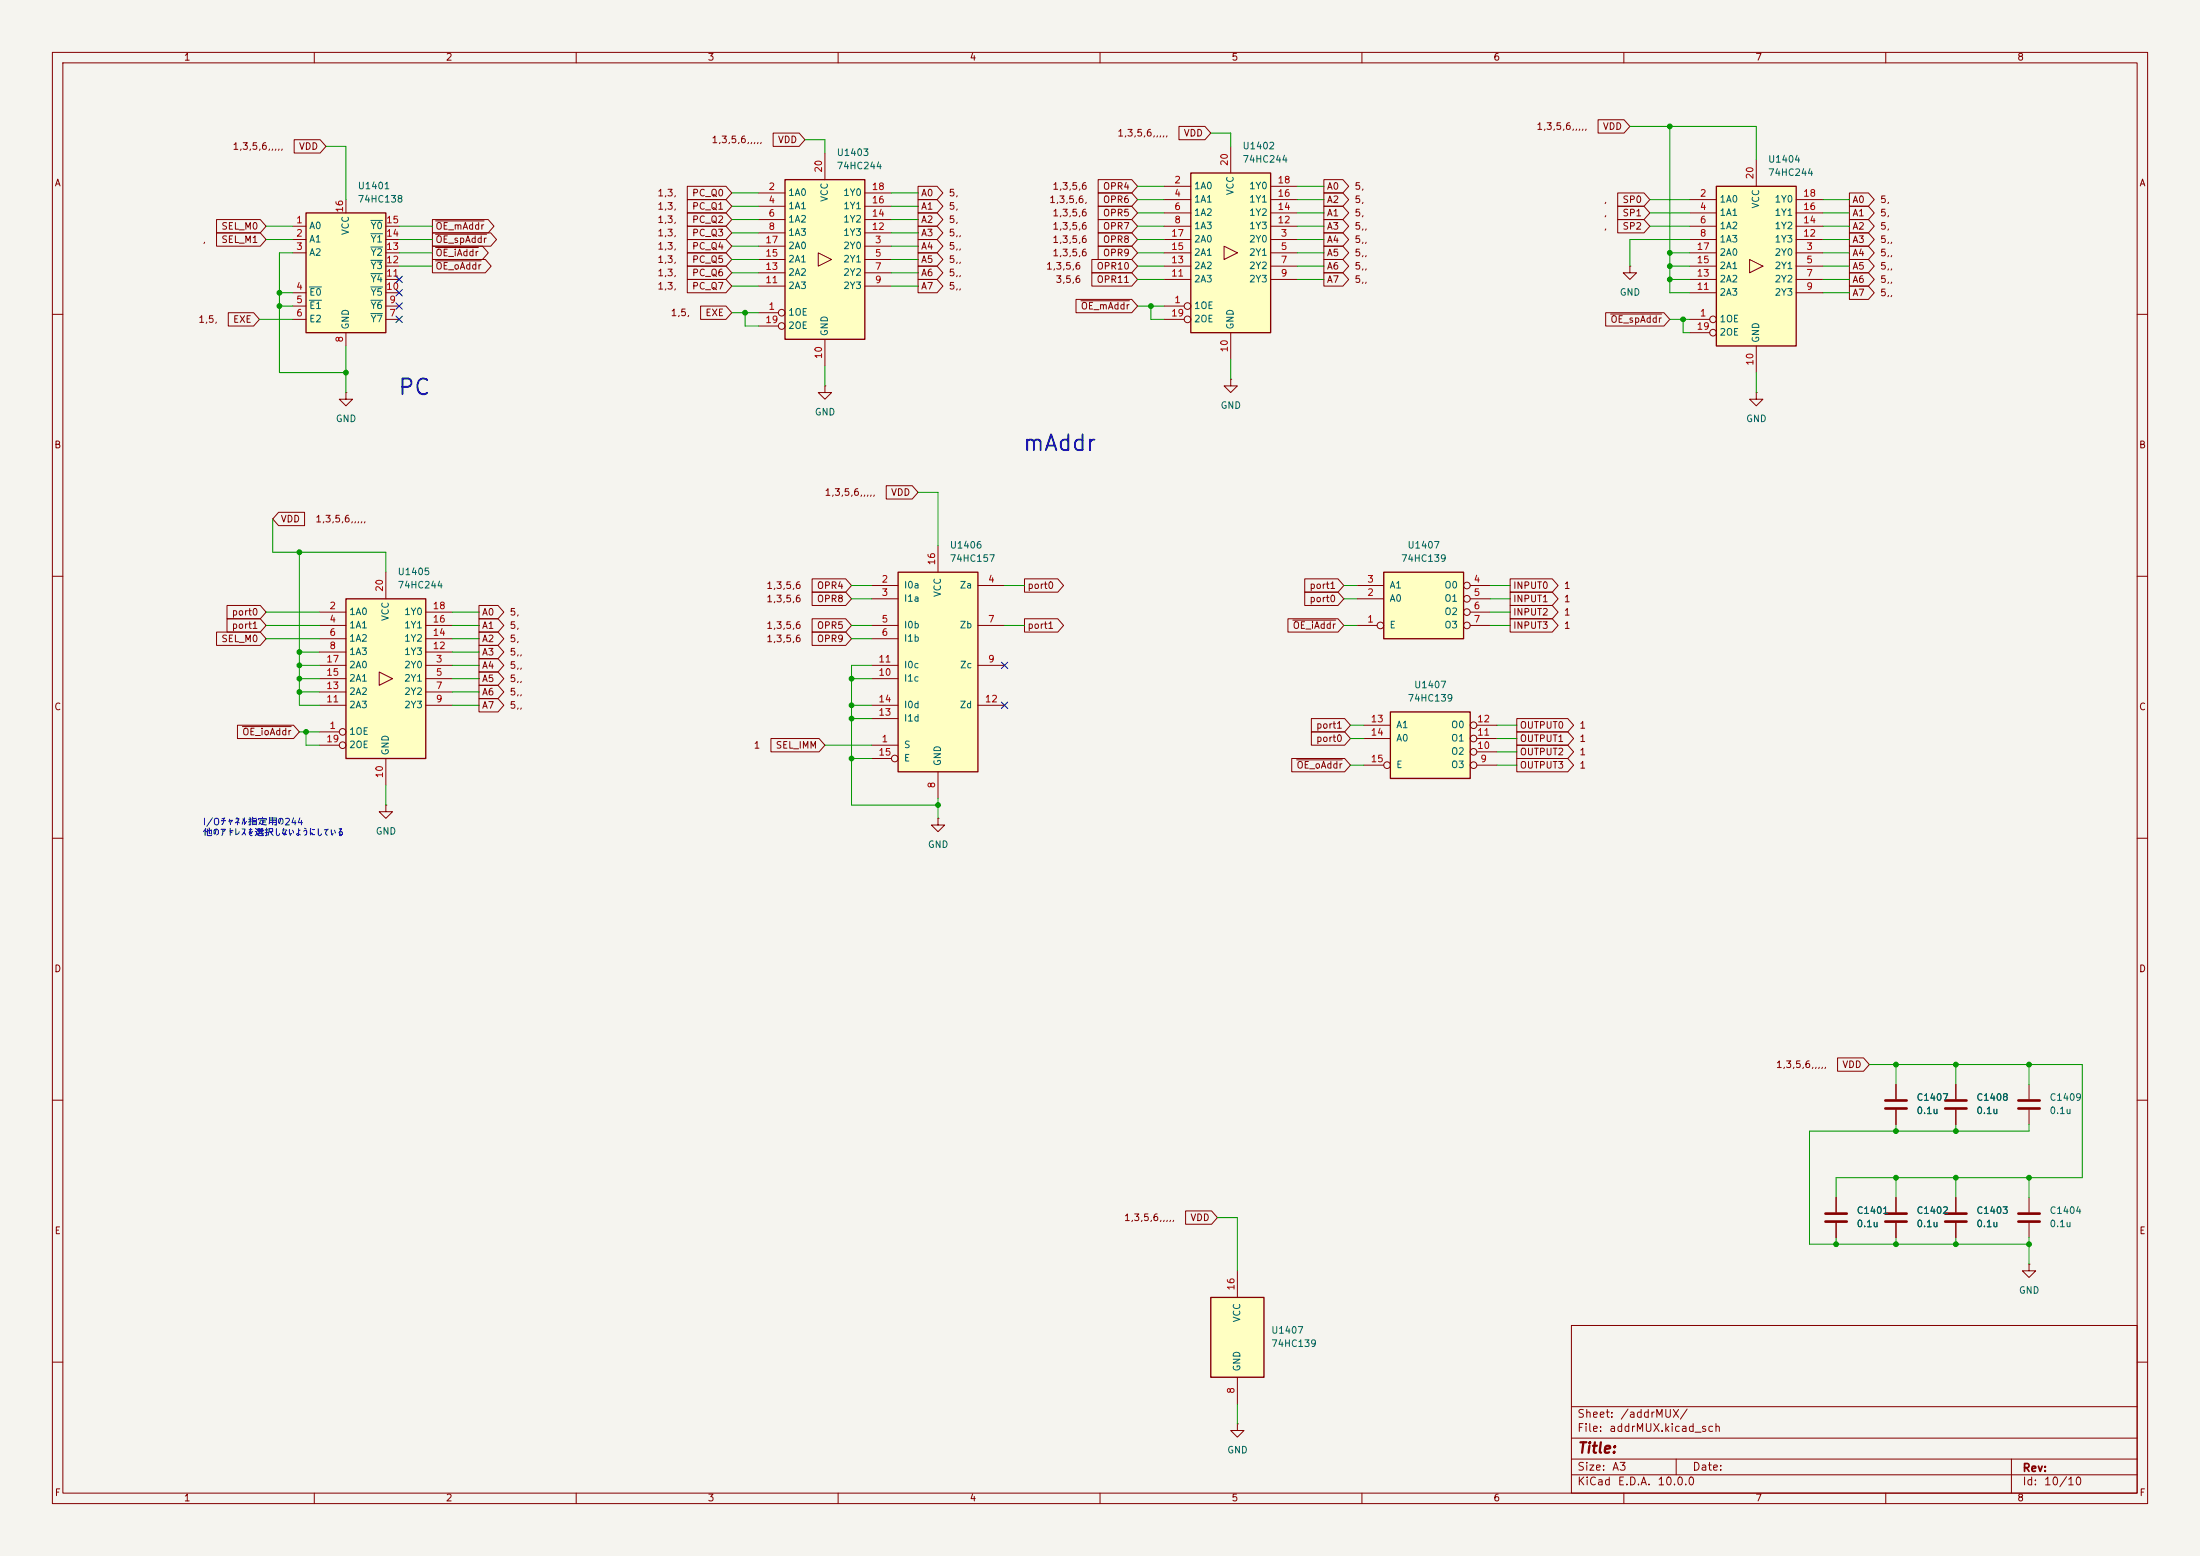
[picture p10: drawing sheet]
<svg xmlns="http://www.w3.org/2000/svg" width="420mm" height="297mm" viewBox="0 0 420 297" stroke-linecap="round" stroke-linejoin="round" font-family="sans-serif">
<path d="M0 0h420v297h-420z" fill="#f5f4ef" stroke="#f5f4ef" stroke-width=".19"/>
<g fill="none" stroke="#840000" stroke-width=".19">
<path d="M10 10h400v277h-400zM12 12h396v273h-396zM60 10v2M110 10v2M160 10v2M210 10v2M260 10v2M310 10v2M360 10v2M10 60h2M408 60h2M10 110h2"/>
<path d="M408 110h2M10 160h2M408 160h2M10 210h2M408 210h2M300 253h108v32h-108zM10 260h2M300 278.5h108M300 274.5h108M300 268.5h108M320 278.5v3M384 278.5v6.5"/>
<path d="M408 260h2M60 285v2M110 285v2M160 285v2M210 285v2M260 285v2M300 281.5h108M310 285v2M360 285v2"/>
</g>
<path d="M171.4 109.2h15.3v38.1h-15.3z" fill="#ffffc2"/>
<path d="M171.4 109.2h15.3v38.1h-15.3z" fill="none" stroke="#840000" stroke-width=".25"/>
<g fill="none" stroke="#840000" stroke-width=".19">
<path d="M166.4 111.8h5M166.4 114.3h5M166.4 119.4h5M179.1 104.1v5.1M186.7 111.8h5.1M186.7 119.4h5.1M166.4 121.9h5M166.4 127h5M166.4 129.5h5M166.4 134.6h5M166.4 137.2h5M186.7 127h5.1"/>
<path d="M186.7 134.6h5.1M166.4 142.2h5M166.4 144.8h3.8M179.1 147.3v5.1"/>
<circle cx="170.8" cy="144.8" r=".63"/>
</g>
<path d="M58.4 40.6h15.3v22.9h-15.3z" fill="#ffffc2"/>
<path d="M58.4 40.6h15.3v22.9h-15.3z" fill="none" stroke="#840000" stroke-width=".25"/>
<g fill="none" stroke="#840000" stroke-width=".19">
<path d="M66 38.1v2.5M55.9 43.2h2.5M55.9 45.7h2.5M55.9 48.3h2.5M55.9 55.9h2.5M55.9 58.4h2.5M73.7 43.2h2.5M73.7 45.7h2.5M73.7 48.3h2.5M73.7 55.9h2.5M73.7 58.4h2.5M73.7 53.3h2.5"/>
<path d="M73.7 50.8h2.5M55.9 61h2.5M66 74.9v1.3h1.3l-1.3 1.3-1.2-1.3h1.2M66 74.9h.1M66 63.5v2.5M73.7 61h2.5M234.9 72.4v1.3h1.3l-1.3 1.2-1.2-1.2h1.2M234.9 72.4h.1"/>
</g>
<path d="M59.1 54.8h2.3M59.1 57.3h2.3M70.8 54.8h2.2M70.8 57.3h2.2M70.8 59.9h2.2M70.8 52.2h2.2M70.8 49.7h2.2M70.8 47.2h2.2M70.8 44.6h2.2M70.8 42.1h2.2" fill="none" stroke="#006464" stroke-width=".19"/>
<path d="M227.3 33h15.3v30.5h-15.3z" fill="#ffffc2"/>
<g fill="none" stroke="#840000" stroke-width=".19">
<path d="M222.2 35.6h5.1M222.2 38.1h5.1M234.9 27.9v5.1M242.6 35.6h5M242.6 38.1h5M222.2 58.4h3.9M222.2 45.7h5.1M222.2 48.3h5.1M222.2 40.6h5.1M222.2 50.8h5.1M222.2 43.2h5.1M222.2 53.3h5.1"/>
<path d="M233.7 47l2.5 1.3-2.5 1.2zM242.6 45.7h5M242.6 48.3h5M242.6 40.6h5M242.6 50.8h5M242.6 43.2h5M242.6 53.3h5M222.2 61h3.9M234.9 63.5v5.1M73.7 153.7v1.2h1.2l-1.2 1.3-1.3-1.3h1.3M73.7 153.7h.1"/>
<circle cx="226.7" cy="58.4" r=".63"/>
<circle cx="226.7" cy="61" r=".63"/>
</g>
<path d="M227.3 33h15.3v30.5h-15.3z" fill="none" stroke="#840000" stroke-width=".25"/>
<path d="M66 114.3h15.3v30.5h-15.3z" fill="#ffffc2"/>
<g fill="none" stroke="#840000" stroke-width=".19">
<path d="M61 116.8h5M61 119.4h5M73.7 109.2v5.1M81.3 116.8h5.1M81.3 119.4h5.1M61 139.7h3.8M61 127h5M61 129.5h5M61 121.9h5M61 132.1h5M61 124.5h5M61 134.6h5"/>
<path d="M72.4 128.3l2.5 1.2-2.5 1.3zM81.3 127h5.1M81.3 129.5h5.1M81.3 121.9h5.1M81.3 132.1h5.1M81.3 124.5h5.1M81.3 134.6h5.1M61 142.2h3.8M73.7 144.8v5.1"/>
<circle cx="65.4" cy="139.7" r=".63"/>
<circle cx="65.4" cy="142.2" r=".63"/>
</g>
<path d="M66 114.3h15.3v30.5h-15.3z" fill="none" stroke="#840000" stroke-width=".25"/>
<path d="M149.9 34.3h15.2v30.5h-15.2z" fill="#ffffc2"/>
<g fill="none" stroke="#840000" stroke-width=".19">
<path d="M144.8 36.8h5.1M144.8 39.4h5.1M157.5 29.2v5.1M165.1 36.8h5.1M165.1 39.4h5.1M144.8 59.7h3.8M144.8 47h5.1M144.8 49.5h5.1M144.8 41.9h5.1M144.8 52.1h5.1M144.8 44.5h5.1M144.8 54.6h5.1"/>
<path d="M156.2 48.3l2.5 1.2-2.5 1.3zM165.1 47h5.1M165.1 49.5h5.1M165.1 41.9h5.1M165.1 52.1h5.1M165.1 44.5h5.1M165.1 54.6h5.1M144.8 62.2h3.8M157.5 73.7v1.2h1.2l-1.2 1.3-1.3-1.3h1.3M157.5 73.7h.1M157.5 64.8v5.1M179.1 156.2v1.3h1.2l-1.2 1.3-1.3-1.3h1.3"/>
<path d="M179.1 156.2h.1"/>
<circle cx="149.2" cy="59.7" r=".63"/>
<circle cx="149.2" cy="62.2" r=".63"/>
</g>
<path d="M149.9 34.3h15.2v30.5h-15.2z" fill="none" stroke="#840000" stroke-width=".25"/>
<path d="M327.7 35.6h15.2v30.4h-15.2z" fill="#ffffc2"/>
<g fill="none" stroke="#840000" stroke-width=".19">
<path d="M322.6 38.1h5.1M335.3 30.5v5.1M342.9 38.1h5.1M311.1 50.8v1.3h1.3l-1.3 1.2-1.2-1.2h1.2M311.1 50.8h.1M322.6 48.3h5.1M322.6 40.6h5.1M322.6 50.8h5.1M322.6 43.2h5.1M322.6 53.3h5.1M322.6 45.7h5.1M322.6 55.9h5.1"/>
<path d="M334 49.5l2.5 1.3-2.5 1.3zM342.9 48.3h5.1M342.9 40.6h5.1M342.9 50.8h5.1M342.9 43.2h5.1M342.9 53.3h5.1M342.9 45.7h5.1M342.9 55.9h5.1M322.6 61h3.8M322.6 63.5h3.8M335.3 74.9v1.3h1.2l-1.2 1.3-1.3-1.3h1.3M335.3 74.9h.1"/>
<path d="M335.3 66v5.1M387.3 207v2.8M387.3 211.8v2.8"/>
<circle cx="327" cy="63.5" r=".63"/>
<circle cx="327" cy="61" r=".63"/>
</g>
<path d="M327.7 35.6h15.2v30.4h-15.2z" fill="none" stroke="#840000" stroke-width=".25"/>
<path d="M385.3 210.1h4.1M385.3 211.6h4.1" fill="none" stroke="#840000" stroke-width=".51"/>
<path d="M231.1 247.6h10.2v15.3h-10.2z" fill="#ffffc2"/>
<path d="M231.1 247.6h10.2v15.3h-10.2z" fill="none" stroke="#840000" stroke-width=".25"/>
<g fill="none" stroke="#840000" stroke-width=".19">
<path d="M361.9 207v2.8M361.9 211.8v2.8M373.4 207v2.8M373.4 211.8v2.8M350.5 228.6v2.8M350.5 233.4v2.8M361.9 228.6v2.8M361.9 233.4v2.8M373.4 228.6v2.8M373.4 233.4v2.8M387.3 228.6v2.8M387.3 233.4v2.8"/>
<path d="M236.2 242.6v5M387.3 241.3v1.3h1.3l-1.3 1.2-1.2-1.2h1.2M387.3 241.3h.1M236.2 271.8v1.2h1.3l-1.3 1.3-1.3-1.3h1.3M236.2 271.8h.1M236.2 262.9v5.1"/>
</g>
<path d="M359.9 210.1h4.1M359.9 211.6h4.1M371.3 210.1h4.1M371.3 211.6h4.1M348.5 231.6h4.1M348.5 233.2h4.1M359.9 231.6h4.1M359.9 233.2h4.1M371.3 231.6h4.1M371.3 233.2h4.1M385.3 231.6h4.1M385.3 233.2h4.1" fill="none" stroke="#840000" stroke-width=".51"/>
<path d="M264.2 109.2h15.2v12.7h-15.2z" fill="#ffffc2"/>
<path d="M264.2 109.2h15.2v12.7h-15.2z" fill="none" stroke="#840000" stroke-width=".25"/>
<g fill="none" stroke="#840000" stroke-width=".19">
<path d="M259.1 119.4h3.8M259.1 114.3h5.1M259.1 111.8h5.1M280.7 119.4h3.8M280.7 114.3h3.8M280.7 111.8h3.8M280.7 116.8h3.8"/>
<circle cx="263.5" cy="119.4" r=".63"/>
<circle cx="280" cy="111.8" r=".63"/>
<circle cx="280" cy="114.3" r=".63"/>
<circle cx="280" cy="116.8" r=".63"/>
<circle cx="280" cy="119.4" r=".63"/>
</g>
<path d="M265.4 135.9h15.3v12.7h-15.3z" fill="#ffffc2"/>
<path d="M265.4 135.9h15.3v12.7h-15.3z" fill="none" stroke="#840000" stroke-width=".25"/>
<g fill="none" stroke="#840000" stroke-width=".19">
<path d="M56.2 26.7h4.9l1.1 1.2-1.1 1.3h-4.9zM131.2 35.6h7.4l1.1 1.2-1.1 1.3h-7.4zM131.2 38.1h7.4l1.1 1.3-1.1 1.2h-7.4zM147.6 25.4h5l1.1 1.3-1.1 1.2h-5zM175.3 35.6h3.6l1.1 1.2-1.1 1.3h-3.6zM175.3 38.1h3.6l1.1 1.3-1.1 1.2h-3.6zM209.6 39.4h6.5l1.1 1.2-1.1 1.3h-6.5zM209.6 36.8h6.5l1.1 1.3-1.1 1.3h-6.5zM209.6 34.3h6.5l1.1 1.3-1.1 1.2h-6.5zM225.1 24.1h4.9l1.1 1.3-1.1 1.3h-4.9zM252.7 39.4h3.7l1.1 1.2-1.1 1.3h-3.7zM252.7 34.3h3.7l1.1 1.3-1.1 1.2h-3.7z"/>
<path d="M252.7 36.8h3.7l1.1 1.3-1.1 1.3h-3.7zM305.1 22.9h4.9l1.1 1.2-1.1 1.3h-4.9zM308.8 36.8h5l1.2 1.3-1.2 1.3h-5zM308.8 39.4h5l1.2 1.2-1.2 1.3h-5zM353.1 36.8h3.6l1.1 1.3-1.1 1.3h-3.6zM353.1 39.4h3.6l1.1 1.2-1.1 1.3h-3.6zM41.3 44.4h8.4l1.1 1.3-1.1 1.3h-8.4zM41.3 41.9h8.4l1.1 1.3-1.1 1.3h-8.4zM43.6 59.7h4.8l1.1 1.3-1.1 1.2h-4.8zM82.5 44.4h11.2l1.1 1.3-1.1 1.3h-11.2zM82.5 47h9.6l1.1 1.3-1.1 1.2h-9.6zM82.5 49.5h10.2l1.1 1.3-1.1 1.3h-10.2z"/>
<path d="M82.5 41.9h10.7l1.1 1.3-1.1 1.3h-10.7zM83.2 44.7h9.7M83.2 47.2h8.1M83.2 49.8h8.7M83.2 42.2h9.2M131.2 48.3h7.4l1.1 1.2-1.1 1.3h-7.4zM131.2 50.8h7.4l1.1 1.3-1.1 1.2h-7.4zM131.2 53.3h7.4l1.1 1.3-1.1 1.3h-7.4zM131.2 45.7h7.4l1.1 1.3-1.1 1.3h-7.4zM131.2 40.6h7.4l1.1 1.3-1.1 1.3h-7.4zM131.2 43.2h7.4l1.1 1.3-1.1 1.2h-7.4zM133.7 58.4h4.9l1.1 1.3-1.1 1.3h-4.9z"/>
<path d="M175.3 45.7h3.6l1.1 1.3-1.1 1.3h-3.6zM175.3 48.3h3.6l1.1 1.2-1.1 1.3h-3.6zM175.3 40.6h3.6l1.1 1.3-1.1 1.3h-3.6zM175.3 50.8h3.6l1.1 1.3-1.1 1.2h-3.6zM175.3 53.3h3.6l1.1 1.3-1.1 1.3h-3.6zM175.3 43.2h3.6l1.1 1.3-1.1 1.2h-3.6zM205.4 57.1h10.7l1.1 1.3-1.1 1.3h-10.7zM206.4 57.4h9.2M208.4 52.1h7.7l1.1 1.2-1.1 1.3h-7.7zM208.4 49.5h7.7l1.1 1.3-1.1 1.3h-7.7zM209.6 44.4h6.5l1.1 1.3-1.1 1.3h-6.5zM209.6 47h6.5l1.1 1.3-1.1 1.2h-6.5z"/>
<path d="M209.6 41.9h6.5l1.1 1.3-1.1 1.3h-6.5zM252.7 41.9h3.7l1.1 1.3-1.1 1.3h-3.7zM252.7 44.4h3.7l1.1 1.3-1.1 1.3h-3.7zM252.7 52.1h3.7l1.1 1.2-1.1 1.3h-3.7zM252.7 47h3.7l1.1 1.3-1.1 1.2h-3.7zM252.7 49.5h3.7l1.1 1.3-1.1 1.3h-3.7zM306.5 59.7h11.2l1.1 1.3-1.1 1.2h-11.2zM307.5 59.9h9.7M308.8 41.9h5l1.2 1.3-1.2 1.3h-5zM353.1 54.6h3.6l1.1 1.3-1.1 1.3h-3.6zM353.1 52.1h3.6l1.1 1.2-1.1 1.3h-3.6zM353.1 49.5h3.6l1.1 1.3-1.1 1.3h-3.6z"/>
<path d="M353.1 47h3.6l1.1 1.3-1.1 1.2h-3.6zM353.1 41.9h3.6l1.1 1.3-1.1 1.3h-3.6zM353.1 44.4h3.6l1.1 1.3-1.1 1.3h-3.6zM53.2 97.8h4.9v2.5h-4.9l-1.1-1.2zM169.2 92.7h4.9l1.2 1.3-1.2 1.3h-4.9zM43.3 115.6h6.4l1.1 1.2-1.1 1.3h-6.4zM43.3 118.1h6.4l1.1 1.3-1.1 1.3h-6.4zM91.4 118.1h3.7l1.1 1.3-1.1 1.3h-3.7zM91.4 115.6h3.7l1.1 1.2-1.1 1.3h-3.7zM155 110.5h6.4l1.2 1.3-1.2 1.2h-6.4zM155 113h6.4l1.2 1.3-1.2 1.3h-6.4zM155 118.1h6.4l1.2 1.3-1.2 1.3h-6.4z"/>
<path d="M195.6 118.1h6.3l1.1 1.3-1.1 1.3h-6.3zM195.6 110.5h6.3l1.1 1.3-1.1 1.2h-6.3zM245.9 118.1h9.5l1.1 1.3-1.1 1.3h-9.5zM246.8 118.4h8.2M249.1 110.5h6.3l1.1 1.3-1.1 1.2h-6.3zM249.1 113h6.3l1.1 1.3-1.1 1.3h-6.3zM288.3 118.1h8l1.1 1.3-1.1 1.3h-8zM288.3 115.6h8l1.1 1.2-1.1 1.3h-8zM288.3 113h8l1.1 1.3-1.1 1.3h-8zM288.3 110.5h8l1.1 1.3-1.1 1.2h-8zM41.3 120.6h8.4l1.1 1.3-1.1 1.3h-8.4zM45.3 138.4h10.7l1.1 1.3-1.1 1.3h-10.7z"/>
<path d="M46.3 138.7h9.3M91.4 120.6h3.7l1.1 1.3-1.1 1.3h-3.7zM91.4 123.2h3.7l1.1 1.3-1.1 1.2h-3.7zM91.4 130.8h3.7l1.1 1.3-1.1 1.3h-3.7zM91.4 128.3h3.7l1.1 1.2-1.1 1.3h-3.7zM91.4 133.3h3.7l1.1 1.3-1.1 1.3h-3.7zM91.4 125.7h3.7l1.1 1.3-1.1 1.3h-3.7zM155 120.6h6.4l1.2 1.3-1.2 1.3h-6.4zM250.3 139.7h6.4l1.1 1.3-1.1 1.2h-6.4zM250.3 137.2h6.4l1.1 1.2-1.1 1.3h-6.4zM260.3 138.4h5.1M281.9 138.4h3.8"/>
<path d="M289.6 137.2h9.7l1.1 1.2-1.1 1.3h-9.7zM289.6 139.7h9.7l1.1 1.3-1.1 1.2h-9.7zM147.2 141h9.2l1.1 1.2-1.1 1.3h-9.2zM246.6 144.8h10.1l1.1 1.3-1.1 1.2h-10.1zM247.5 145h8.8M260.3 146.1h3.9M260.3 141h5.1M281.9 146.1h3.8M281.9 143.5h3.8M281.9 141h3.8M289.6 142.2h9.7l1.1 1.3-1.1 1.3h-9.7zM289.6 144.8h9.7l1.1 1.3-1.1 1.2h-9.7z"/>
<path d="M350.8 201.9h5l1.1 1.3-1.1 1.3h-5zM361.9 207v2.8M361.9 211.8v2.8M373.4 207v2.8M373.4 211.8v2.8M226.3 231.1h5l1.1 1.3-1.1 1.3h-5zM350.5 228.6v2.8M350.5 233.4v2.8M361.9 228.6v2.8M361.9 233.4v2.8M373.4 228.6v2.8M373.4 233.4v2.8"/>
<circle cx="281.3" cy="138.4" r=".63"/>
<circle cx="264.8" cy="146" r=".63"/>
<circle cx="281.3" cy="146" r=".63"/>
<circle cx="281.3" cy="141" r=".63"/>
<circle cx="281.3" cy="143.5" r=".63"/>
</g>
<g fill="none" stroke="#009600" stroke-width=".19">
<path d="M62.2 27.9h3.8v10.2M139.7 39.4h5.1M139.7 36.8h5.1M153.7 26.7h3.8v2.5M170.2 39.4h5.1M170.2 36.8h5.1M217.2 38.1h5M217.2 35.6h5M231.1 25.4h3.8v2.5M247.6 38.1h5.1M247.6 35.6h5.1M311.1 24.1h24.2v6.4"/>
<path d="M315 38.1h7.6M318.8 24.1v31.8h3.8M348 38.1h5.1M50.8 45.7h5.1M50.8 43.2h5.1M53.3 55.9h2.6M53.3 58.4h2.6M55.9 48.3h-2.6v22.8h12.7M76.2 48.3h6.3M76.2 45.7h6.3M76.2 43.2h6.3M76.2 50.8h6.3"/>
<path d="M139.7 59.7h5.1M139.7 52.1h5.1M139.7 54.6h5.1M139.7 49.5h5.1M139.7 44.5h5.1M139.7 47h5.1M139.7 41.9h5.1M142.2 59.7v2.5h2.6M170.2 52.1h5.1M170.2 54.6h5.1M170.2 49.5h5.1M170.2 44.5h5.1"/>
<path d="M170.2 47h5.1M170.2 41.9h5.1M217.2 48.3h5M217.2 45.7h5M217.2 43.2h5M217.2 50.8h5M217.2 53.3h5M217.2 58.4h5M217.2 40.6h5M219.7 58.4v2.6h2.5M247.6 48.3h5.1M247.6 45.7h5.1"/>
<path d="M247.6 43.2h5.1M247.6 50.8h5.1M247.6 53.3h5.1M247.6 40.6h5.1M315 43.2h7.6M315 40.6h7.6M318.8 48.3h3.8M318.8 50.8h3.8M318.8 53.3h3.8M322.6 45.7h-11.5v5.1M348 48.3h5.1M348 45.7h5.1"/>
<path d="M348 43.2h5.1M348 55.9h5.1M348 50.8h5.1M348 53.3h5.1M348 40.6h5.1M49.5 61h6.4M66 66v8.9M157.5 69.9v3.8M234.9 68.6v3.8M318.8 61h3.8M321.3 61v2.5h1.3M335.3 71.1v3.8"/>
<path d="M52.1 99.1v6.3h21.6v3.8M175.3 94h3.8v10.1M50.8 119.4h10.2M50.8 116.8h10.2M57.1 105.4v29.2h3.9M86.4 119.4h5M86.4 116.8h5M162.6 119.4h3.8M162.6 111.8h3.8M162.6 114.3h3.8M191.8 119.4h3.8M191.8 111.8h3.8"/>
<path d="M256.5 119.4h2.6M256.5 111.8h2.6M256.5 114.3h2.6M284.5 119.4h3.8M284.5 111.8h3.8M284.5 114.3h3.8M284.5 116.8h3.8M50.8 121.9h10.2M57.1 129.5h3.9M57.1 127h3.9M57.1 132.1h3.9M57.1 139.7h3.9"/>
<path d="M57.1 124.5h3.9M58.4 139.7v2.5h2.6M86.4 134.6h5M86.4 121.9h5M86.4 129.5h5M86.4 127h5M86.4 132.1h5M86.4 124.5h5M162.6 137.2h3.8M162.6 134.6h3.8M162.6 121.9h3.8M162.6 129.5h3.8"/>
<path d="M166.4 127h-3.8v26.7h16.5M257.8 138.4h2.5M285.7 138.4h3.9M73.7 149.9v3.8M157.5 142.2h8.9M162.6 144.8h3.8M179.1 152.4v3.8M257.8 141h2.5M257.8 146.1h2.5M285.7 141h3.9M285.7 146.1h3.9M285.7 143.5h3.9"/>
<path d="M356.9 203.2h40.6v21.6h-47v3.8M361.9 203.2v3.8M361.9 214.6v1.3M373.4 203.2v3.8M373.4 214.6v1.3M387.3 214.6v1.3h-41.9v21.6h41.9M387.3 203.2v3.8M232.4 232.4h3.8v10.2M350.5 236.2v1.3M361.9 224.8v3.8M361.9 236.2v1.3M373.4 224.8v3.8"/>
<path d="M373.4 236.2v1.3M387.3 224.8v3.8M387.3 236.2v5.1M236.2 268v3.8"/>
</g>
<path d="M75.6 52.7l1.2 1.2M75.6 55.3l1.2 1.2M75.6 57.8l1.2 1.2M76.8 52.7l-1.2 1.2M76.8 55.3l-1.2 1.2M76.8 57.8l-1.2 1.2M75.6 60.4l1.2 1.2M76.8 60.4l-1.2 1.2M191.2 134l1.2 1.2M191.2 126.4l1.2 1.2M192.4 134l-1.2 1.2M192.4 126.4l-1.2 1.2" fill="none" stroke="#000084" stroke-width=".19"/>
<g fill="#009600" stroke="#009600" stroke-width=".19">
<circle cx="57.1" cy="127" r=".46"/>
<circle cx="57.1" cy="129.5" r=".46"/>
<circle cx="57.1" cy="132.1" r=".46"/>
<circle cx="58.4" cy="139.7" r=".46"/>
<circle cx="57.1" cy="124.5" r=".46"/>
<circle cx="219.7" cy="58.4" r=".46"/>
<circle cx="53.3" cy="58.4" r=".46"/>
<circle cx="66" cy="71.1" r=".46"/>
<circle cx="53.3" cy="55.9" r=".46"/>
<circle cx="57.1" cy="105.4" r=".46"/>
<circle cx="162.6" cy="137.2" r=".46"/>
<circle cx="162.6" cy="134.6" r=".46"/>
<circle cx="162.6" cy="129.5" r=".46"/>
<circle cx="179.1" cy="153.7" r=".46"/>
<circle cx="162.6" cy="144.8" r=".46"/>
<circle cx="142.2" cy="59.7" r=".46"/>
<circle cx="318.8" cy="24.1" r=".46"/>
<circle cx="318.8" cy="48.3" r=".46"/>
<circle cx="318.8" cy="50.8" r=".46"/>
<circle cx="318.8" cy="53.3" r=".46"/>
<circle cx="361.9" cy="224.8" r=".46"/>
<circle cx="361.9" cy="215.9" r=".46"/>
<circle cx="350.5" cy="237.5" r=".46"/>
<circle cx="361.9" cy="237.5" r=".46"/>
<circle cx="373.4" cy="224.8" r=".46"/>
<circle cx="373.4" cy="215.9" r=".46"/>
<circle cx="373.4" cy="203.2" r=".46"/>
<circle cx="387.3" cy="203.2" r=".46"/>
<circle cx="361.9" cy="203.2" r=".46"/>
<circle cx="373.4" cy="237.5" r=".46"/>
<circle cx="387.3" cy="224.8" r=".46"/>
<circle cx="387.3" cy="237.5" r=".46"/>
<circle cx="321.3" cy="61" r=".46"/>
</g>
<g font-size="3" fill="#0000c2">
<text x="75.8" y="76.2">PC</text>
<text x="195.1" y="86.8">mAddr</text>
</g>
<text font-size="2" fill="#840000" x="301" y="277.9">Title:</text>
<g font-size="1.5" fill="#840000">
<text x="301" y="273.7">File:</text>
<text x="301" y="271">Sheet:</text>
<text x="307.1" y="273.7">addrMUX.kicad_sch</text>
<text x="309.2" y="271">/addrMUX/</text>
<text x="301" y="281.1">Size:</text>
<text x="307.6" y="281.1">A3</text>
<text x="323" y="281.1">Date:</text>
<text x="386" y="281.3">Rev:</text>
<text x="301" y="283.9">KiCad</text>
<text x="308.7" y="283.9">E.D.A.</text>
<text x="316.3" y="283.9">10.0.0</text>
<text x="386" y="283.9">Id:</text>
<text x="390.1" y="283.9">10/10</text>
</g>
<g font-size="1.3" fill="#840000">
<text x="35" y="11.9">1</text>
<text x="85" y="11.9">2</text>
<text x="135" y="11.9">3</text>
<text x="185" y="11.9">4</text>
<text x="235" y="11.9">5</text>
<text x="285" y="11.9">6</text>
<text x="335" y="11.9">7</text>
<text x="385" y="11.9">8</text>
<text x="44.3" y="28.9">1,3,5,6,,,,,</text>
<text x="57" y="28.9">VDD</text>
<text x="135.7" y="27.6">1,3,5,6,,,,,</text>
<text x="148.4" y="27.6">VDD</text>
<text x="213.2" y="26.4">1,3,5,6,,,,,</text>
<text x="225.9" y="26.4">VDD</text>
<text x="293.2" y="25.1">1,3,5,6,,,,,</text>
<text x="305.9" y="25.1">VDD</text>
<text x="10.3" y="35.9">A</text>
<text x="408.3" y="35.9">A</text>
<text x="125.4" y="37.8">1,3,</text>
<text x="125.4" y="40.3">1,3,</text>
<text x="132" y="37.8">PC_Q0</text>
<text x="132" y="40.3">PC_Q1</text>
<text x="175.7" y="37.8">A0</text>
<text x="175.7" y="40.3">A1</text>
<text x="181" y="37.8">5,</text>
<text x="181" y="40.3">5,</text>
<text x="200.2" y="39.1">1,3,5,6,</text>
<text x="200.8" y="41.6">1,3,5,6</text>
<text x="200.8" y="36.5">1,3,5,6</text>
<text x="210.5" y="41.6">OPR5</text>
<text x="210.5" y="39.1">OPR6</text>
<text x="210.5" y="36.5">OPR4</text>
<text x="253.2" y="41.6">A1</text>
<text x="253.2" y="36.5">A0</text>
<text x="253.2" y="39.1">A2</text>
<text x="258.5" y="41.6">5,</text>
<text x="258.5" y="36.5">5,</text>
<text x="258.5" y="39.1">5,</text>
<text x="306" y="39.1">,</text>
<text x="306" y="41.6">,</text>
<text x="309.6" y="39.1">SP0</text>
<text x="309.6" y="41.6">SP1</text>
<text x="353.5" y="39.1">A0</text>
<text x="353.5" y="41.6">A1</text>
<text x="358.8" y="39.1">5,</text>
<text x="358.8" y="41.6">5,</text>
<text x="38.6" y="46.7">,</text>
<text x="42.2" y="46.7">SEL_M1</text>
<text x="42.2" y="44.1">SEL_M0</text>
<text x="83" y="46.7">OE_spAddr</text>
<text x="83" y="44.1">OE_mAddr</text>
<text x="125.4" y="47.9">1,3,</text>
<text x="125.4" y="42.9">1,3,</text>
<text x="125.4" y="45.4">1,3,</text>
<text x="132" y="47.9">PC_Q4</text>
<text x="132" y="42.9">PC_Q2</text>
<text x="132" y="45.4">PC_Q3</text>
<text x="175.7" y="47.9">A4</text>
<text x="175.7" y="42.9">A2</text>
<text x="175.7" y="45.4">A3</text>
<text x="181" y="47.9">5,,</text>
<text x="181" y="42.9">5,</text>
<text x="181" y="45.4">5,,</text>
<text x="200.8" y="46.7">1,3,5,6</text>
<text x="200.8" y="44.1">1,3,5,6</text>
<text x="210.5" y="46.7">OPR8</text>
<text x="210.5" y="44.1">OPR7</text>
<text x="253.2" y="44.1">A3</text>
<text x="253.2" y="46.7">A4</text>
<text x="258.5" y="44.1">5,,</text>
<text x="258.5" y="46.7">5,,</text>
<text x="306" y="44.1">,</text>
<text x="309.6" y="44.1">SP2</text>
<text x="353.5" y="44.1">A2</text>
<text x="353.5" y="46.7">A3</text>
<text x="358.8" y="44.1">5,</text>
<text x="358.8" y="46.7">5,,</text>
<text x="83" y="49.2">OE_iAddr</text>
<text x="83" y="51.8">OE_oAddr</text>
<text x="125.4" y="50.5">1,3,</text>
<text x="125.4" y="53">1,3,</text>
<text x="132" y="50.5">PC_Q5</text>
<text x="132" y="53">PC_Q6</text>
<text x="175.7" y="50.5">A5</text>
<text x="175.7" y="53">A6</text>
<text x="181" y="50.5">5,,</text>
<text x="181" y="53">5,,</text>
<text x="199.6" y="51.8">1,3,5,6</text>
<text x="200.8" y="49.2">1,3,5,6</text>
<text x="209.2" y="51.8">OPR10</text>
<text x="210.5" y="49.2">OPR9</text>
<text x="253.2" y="49.2">A5</text>
<text x="253.2" y="51.8">A6</text>
<text x="258.5" y="49.2">5,,</text>
<text x="258.5" y="51.8">5,,</text>
<text x="353.5" y="51.8">A5</text>
<text x="353.5" y="49.2">A4</text>
<text x="358.8" y="51.8">5,,</text>
<text x="358.8" y="49.2">5,,</text>
<text x="125.4" y="55.6">1,3,</text>
<text x="132" y="55.6">PC_Q7</text>
<text x="175.7" y="55.6">A7</text>
<text x="181" y="55.6">5,,</text>
<text x="201.4" y="54.3">3,5,6</text>
<text x="206.2" y="59.4">OE_mAddr</text>
<text x="209.2" y="54.3">OPR11</text>
<text x="253.2" y="54.3">A7</text>
<text x="258.5" y="54.3">5,,</text>
<text x="353.5" y="56.8">A7</text>
<text x="353.5" y="54.3">A6</text>
<text x="358.8" y="56.8">5,,</text>
<text x="358.8" y="54.3">5,,</text>
<text x="37.8" y="61.9">1,5,</text>
<text x="44.4" y="61.9">EXE</text>
<text x="127.9" y="60.6">1,5,</text>
<text x="134.6" y="60.6">EXE</text>
<text x="307.3" y="61.9">OE_spAddr</text>
<text x="10.3" y="85.9">B</text>
<text x="408.2" y="85.9">B</text>
<text x="157.3" y="94.9">1,3,5,6,,,,,</text>
<text x="170" y="94.9">VDD</text>
<text x="53.5" y="100">VDD</text>
<text x="60.1" y="100">1,3,5,6,,,,,</text>
<text x="146.2" y="112.7">1,3,5,6</text>
<text x="155.8" y="112.7">OPR4</text>
<text x="196.1" y="112.7">port0</text>
<text x="249.9" y="112.7">port1</text>
<text x="288.8" y="112.7">INPUT0</text>
<text x="298.5" y="112.7">1</text>
<text x="44.1" y="117.8">port0</text>
<text x="91.9" y="117.8">A0</text>
<text x="97.2" y="117.8">5,</text>
<text x="146.2" y="115.3">1,3,5,6</text>
<text x="155.8" y="115.3">OPR8</text>
<text x="249.9" y="115.3">port0</text>
<text x="288.8" y="117.8">INPUT2</text>
<text x="288.8" y="115.3">INPUT1</text>
<text x="298.5" y="117.8">1</text>
<text x="298.5" y="115.3">1</text>
<text x="42.2" y="122.9">SEL_M0</text>
<text x="44.1" y="120.3">port1</text>
<text x="91.9" y="120.3">A1</text>
<text x="91.9" y="122.9">A2</text>
<text x="91.9" y="125.4">A3</text>
<text x="97.2" y="120.3">5,</text>
<text x="97.2" y="122.9">5,</text>
<text x="97.2" y="125.4">5,,</text>
<text x="146.2" y="122.9">1,3,5,6</text>
<text x="146.2" y="120.3">1,3,5,6</text>
<text x="155.8" y="122.9">OPR9</text>
<text x="155.8" y="120.3">OPR5</text>
<text x="196.1" y="120.3">port1</text>
<text x="246.7" y="120.3">OE_iAddr</text>
<text x="288.8" y="120.3">INPUT3</text>
<text x="298.5" y="120.3">1</text>
<text x="91.9" y="130.5">A5</text>
<text x="91.9" y="128">A4</text>
<text x="97.2" y="130.5">5,,</text>
<text x="97.2" y="128">5,,</text>
<text x="10.3" y="135.9">C</text>
<text x="91.9" y="133">A6</text>
<text x="91.9" y="135.6">A7</text>
<text x="97.2" y="133">5,,</text>
<text x="97.2" y="135.6">5,,</text>
<text x="408.2" y="135.9">C</text>
<text x="46.1" y="140.7">OE_ioAddr</text>
<text x="143.8" y="143.2">1</text>
<text x="148" y="143.2">SEL_IMM</text>
<text x="251.2" y="141.9">port0</text>
<text x="251.2" y="139.4">port1</text>
<text x="290" y="139.4">OUTPUT0</text>
<text x="290" y="141.9">OUTPUT1</text>
<text x="301.4" y="139.4">1</text>
<text x="301.4" y="141.9">1</text>
<text x="247.4" y="147">OE_oAddr</text>
<text x="290" y="144.5">OUTPUT2</text>
<text x="290" y="147">OUTPUT3</text>
<text x="301.4" y="144.5">1</text>
<text x="301.4" y="147">1</text>
<text x="10.3" y="185.9">D</text>
<text x="408.2" y="185.9">D</text>
<text x="338.9" y="204.2">1,3,5,6,,,,,</text>
<text x="351.6" y="204.2">VDD</text>
<text x="214.5" y="233.4">1,3,5,6,,,,,</text>
<text x="227.1" y="233.4">VDD</text>
<text x="10.3" y="235.9">E</text>
<text x="408.3" y="235.9">E</text>
<text x="10.3" y="285.9">F</text>
<text x="35" y="286.9">1</text>
<text x="85" y="286.9">2</text>
<text x="135" y="286.9">3</text>
<text x="185" y="286.9">4</text>
<text x="235" y="286.9">5</text>
<text x="285" y="286.9">6</text>
<text x="335" y="286.9">7</text>
<text x="385" y="286.9">8</text>
<text x="408.3" y="285.9">F</text>
</g>
<g font-size="1.3" fill="#006464">
<text x="237.1" y="28.8">U1402</text>
<text x="159.6" y="30.1">U1403</text>
<text x="159.6" y="32.6">74HC244</text>
<text x="237.1" y="31.3">74HC244</text>
<text x="337.4" y="31.3">U1404</text>
<text x="337.4" y="33.9">74HC244</text>
<text x="68.2" y="36.4">U1401</text>
<text x="68.2" y="39">74HC138</text>
<text x="150.4" y="37.7">1A0</text>
<text x="150.4" y="40.2">1A1</text>
<text x="158.3" y="38.6" transform="rotate(-90 158.3 38.6)">VCC</text>
<text x="160.9" y="40.2">1Y1</text>
<text x="160.9" y="37.7">1Y0</text>
<text x="227.8" y="36.4">1A0</text>
<text x="227.8" y="39">1A1</text>
<text x="227.8" y="41.5">1A2</text>
<text x="235.8" y="37.4" transform="rotate(-90 235.8 37.4)">VCC</text>
<text x="238.4" y="41.5">1Y2</text>
<text x="238.4" y="39">1Y1</text>
<text x="238.4" y="36.4">1Y0</text>
<text x="328.2" y="39">1A0</text>
<text x="328.2" y="41.5">1A1</text>
<text x="336.1" y="39.9" transform="rotate(-90 336.1 39.9)">VCC</text>
<text x="338.7" y="41.5">1Y1</text>
<text x="338.7" y="39">1Y0</text>
<text x="58.9" y="44">A0</text>
<text x="58.9" y="46.6">A1</text>
<text x="66.9" y="45" transform="rotate(-90 66.9 45)">VCC</text>
<text x="70.7" y="46.6">Y1</text>
<text x="70.7" y="44">Y0</text>
<text x="150.4" y="42.8">1A2</text>
<text x="150.4" y="45.3">1A3</text>
<text x="150.4" y="47.9">2A0</text>
<text x="160.9" y="47.9">2Y0</text>
<text x="160.9" y="45.3">1Y3</text>
<text x="160.9" y="42.8">1Y2</text>
<text x="227.8" y="44">1A3</text>
<text x="227.8" y="46.6">2A0</text>
<text x="238.4" y="46.6">2Y0</text>
<text x="238.4" y="44">1Y3</text>
<text x="328.2" y="44">1A2</text>
<text x="328.2" y="46.6">1A3</text>
<text x="338.7" y="46.6">1Y3</text>
<text x="338.7" y="44">1Y2</text>
<text x="58.9" y="49.1">A2</text>
<text x="70.7" y="51.7">Y3</text>
<text x="70.7" y="49.1">Y2</text>
<text x="150.4" y="52.9">2A2</text>
<text x="150.4" y="50.4">2A1</text>
<text x="160.9" y="50.4">2Y1</text>
<text x="160.9" y="52.9">2Y2</text>
<text x="227.8" y="51.7">2A2</text>
<text x="227.8" y="49.1">2A1</text>
<text x="238.4" y="49.1">2Y1</text>
<text x="238.4" y="51.7">2Y2</text>
<text x="328.2" y="51.7">2A1</text>
<text x="328.2" y="49.1">2A0</text>
<text x="338.7" y="49.1">2Y0</text>
<text x="338.7" y="51.7">2Y1</text>
<text x="58.9" y="56.7">E0</text>
<text x="58.9" y="59.3">E1</text>
<text x="70.7" y="59.3">Y6</text>
<text x="70.7" y="56.7">Y5</text>
<text x="70.7" y="54.2">Y4</text>
<text x="150.4" y="55.5">2A3</text>
<text x="160.9" y="55.5">2Y3</text>
<text x="227.8" y="59.3">1OE</text>
<text x="227.8" y="54.2">2A3</text>
<text x="238.4" y="54.2">2Y3</text>
<text x="309.1" y="56.7">GND</text>
<text x="328.2" y="56.7">2A3</text>
<text x="328.2" y="54.2">2A2</text>
<text x="338.7" y="54.2">2Y2</text>
<text x="338.7" y="56.7">2Y3</text>
<text x="58.9" y="61.8">E2</text>
<text x="66.9" y="63" transform="rotate(-90 66.9 63)">GND</text>
<text x="70.7" y="61.8">Y7</text>
<text x="150.4" y="60.6">1OE</text>
<text x="150.4" y="63.1">2OE</text>
<text x="158.3" y="64.3" transform="rotate(-90 158.3 64.3)">GND</text>
<text x="227.8" y="61.8">2OE</text>
<text x="235.8" y="63" transform="rotate(-90 235.8 63)">GND</text>
<text x="328.2" y="61.8">1OE</text>
<text x="328.2" y="64.4">2OE</text>
<text x="336.1" y="65.5" transform="rotate(-90 336.1 65.5)">GND</text>
<text x="64" y="80.9">GND</text>
<text x="155.4" y="79.6">GND</text>
<text x="232.9" y="78.3">GND</text>
<text x="333.2" y="80.9">GND</text>
<text x="181.2" y="105">U1406</text>
<text x="181.2" y="107.5">74HC157</text>
<text x="267.4" y="107.5">74HC139</text>
<text x="268.6" y="105">U1407</text>
<text x="75.8" y="110.1">U1405</text>
<text x="75.8" y="112.6">74HC244</text>
<text x="172.5" y="112.6">I0a</text>
<text x="183.1" y="112.6">Za</text>
<text x="265.2" y="112.6">A1</text>
<text x="275.6" y="112.6">O0</text>
<text x="66.5" y="117.7">1A0</text>
<text x="74.5" y="118.6" transform="rotate(-90 74.5 118.6)">VCC</text>
<text x="77.1" y="117.7">1Y0</text>
<text x="172.5" y="115.2">I1a</text>
<text x="179.9" y="114.1" transform="rotate(-90 179.9 114.1)">VCC</text>
<text x="265.2" y="115.2">A0</text>
<text x="275.6" y="115.2">O1</text>
<text x="275.6" y="117.7">O2</text>
<text x="66.5" y="120.2">1A1</text>
<text x="66.5" y="122.8">1A2</text>
<text x="66.5" y="125.3">1A3</text>
<text x="77.1" y="125.3">1Y3</text>
<text x="77.1" y="122.8">1Y2</text>
<text x="77.1" y="120.2">1Y1</text>
<text x="172.5" y="120.2">I0b</text>
<text x="172.5" y="122.8">I1b</text>
<text x="183.1" y="120.2">Zb</text>
<text x="265.2" y="120.2">E</text>
<text x="275.6" y="120.2">O3</text>
<text x="66.5" y="130.4">2A1</text>
<text x="66.5" y="127.9">2A0</text>
<text x="77.1" y="127.9">2Y0</text>
<text x="77.1" y="130.4">2Y1</text>
<text x="172.5" y="130.4">I1c</text>
<text x="172.5" y="127.9">I0c</text>
<text x="183.2" y="127.9">Zc</text>
<text x="269.9" y="131.7">U1407</text>
<text x="66.5" y="135.5">2A3</text>
<text x="66.5" y="132.9">2A2</text>
<text x="77.1" y="132.9">2Y2</text>
<text x="77.1" y="135.5">2Y3</text>
<text x="172.5" y="135.5">I0d</text>
<text x="183.1" y="135.5">Zd</text>
<text x="268.6" y="134.2">74HC139</text>
<text x="66.5" y="140.6">1OE</text>
<text x="66.5" y="143.1">2OE</text>
<text x="172.5" y="143.1">S</text>
<text x="172.5" y="138">I1d</text>
<text x="266.4" y="139.3">A1</text>
<text x="266.4" y="141.8">A0</text>
<text x="276.9" y="141.8">O1</text>
<text x="276.9" y="139.3">O0</text>
<text x="74.5" y="144.3" transform="rotate(-90 74.5 144.3)">GND</text>
<text x="172.5" y="145.6">E</text>
<text x="179.9" y="146.3" transform="rotate(-90 179.9 146.3)">GND</text>
<text x="266.4" y="146.9">E</text>
<text x="276.9" y="146.9">O3</text>
<text x="276.9" y="144.4">O2</text>
<text x="71.6" y="159.6">GND</text>
<text x="177" y="162.2">GND</text>
<text x="365.8" y="210.4">C1407</text>
<text x="365.8" y="213">0.1u</text>
<text x="377.2" y="210.4">C1408</text>
<text x="377.2" y="213">0.1u</text>
<text x="391.2" y="210.4">C1409</text>
<text x="391.2" y="213">0.1u</text>
<text x="354.3" y="232">C1401</text>
<text x="365.8" y="232">C1402</text>
<text x="377.2" y="232">C1403</text>
<text x="391.2" y="232">C1404</text>
<text x="354.3" y="234.5">0.1u</text>
<text x="365.8" y="234.5">0.1u</text>
<text x="377.2" y="234.5">0.1u</text>
<text x="391.2" y="234.5">0.1u</text>
<text x="385.3" y="247.2">GND</text>
<text x="237.1" y="252.5" transform="rotate(-90 237.1 252.5)">VCC</text>
<text x="242.6" y="254.9">U1407</text>
<text x="242.6" y="257.4">74HC139</text>
<text x="237.1" y="261.9" transform="rotate(-90 237.1 261.9)">GND</text>
<text x="234.2" y="277.7">GND</text>
</g>
<g font-size="1.3" fill="#a90000">
<text x="157.2" y="33.1" transform="rotate(-90 157.2 33.1)">20</text>
<text x="224.1" y="35.3">2</text>
<text x="234.7" y="31.8" transform="rotate(-90 234.7 31.8)">20</text>
<text x="243.8" y="35.3">18</text>
<text x="335" y="34.3" transform="rotate(-90 335 34.3)">20</text>
<text x="65.8" y="40.7" transform="rotate(-90 65.8 40.7)">16</text>
<text x="146.6" y="36.6">2</text>
<text x="146.6" y="39.1">4</text>
<text x="146.6" y="41.7">6</text>
<text x="166.3" y="41.7">14</text>
<text x="166.3" y="39.1">16</text>
<text x="166.3" y="36.6">18</text>
<text x="224.1" y="37.8">4</text>
<text x="224.1" y="40.4">6</text>
<text x="243.8" y="40.4">14</text>
<text x="243.8" y="37.8">16</text>
<text x="324.4" y="37.8">2</text>
<text x="324.4" y="40.4">4</text>
<text x="344.1" y="40.4">16</text>
<text x="344.1" y="37.8">18</text>
<text x="56.4" y="42.9">1</text>
<text x="56.4" y="45.5">2</text>
<text x="73.6" y="45.5">14</text>
<text x="73.6" y="42.9">15</text>
<text x="146" y="46.7">17</text>
<text x="146.6" y="44.2">8</text>
<text x="166.3" y="44.2">12</text>
<text x="166.9" y="46.7">3</text>
<text x="223.5" y="45.5">17</text>
<text x="224.1" y="42.9">8</text>
<text x="243.8" y="42.9">12</text>
<text x="244.4" y="45.5">3</text>
<text x="324.4" y="42.9">6</text>
<text x="324.4" y="45.5">8</text>
<text x="344.1" y="45.5">12</text>
<text x="344.1" y="42.9">14</text>
<text x="56.4" y="48">3</text>
<text x="73.6" y="53.1">11</text>
<text x="73.6" y="50.5">12</text>
<text x="73.6" y="48">13</text>
<text x="146" y="51.8">13</text>
<text x="146" y="49.3">15</text>
<text x="166.9" y="49.3">5</text>
<text x="166.9" y="51.8">7</text>
<text x="223.5" y="53.1">11</text>
<text x="223.5" y="50.5">13</text>
<text x="223.5" y="48">15</text>
<text x="244.4" y="48">5</text>
<text x="244.4" y="50.5">7</text>
<text x="244.4" y="53.1">9</text>
<text x="323.8" y="53.1">13</text>
<text x="323.8" y="50.5">15</text>
<text x="323.8" y="48">17</text>
<text x="344.7" y="48">3</text>
<text x="344.7" y="50.5">5</text>
<text x="344.7" y="53.1">7</text>
<text x="56.4" y="55.6">4</text>
<text x="56.4" y="58.2">5</text>
<text x="73.6" y="55.6">10</text>
<text x="74.2" y="58.2">9</text>
<text x="146" y="54.4">11</text>
<text x="146.6" y="59.4">1</text>
<text x="166.9" y="54.4">9</text>
<text x="224.1" y="58.2">1</text>
<text x="323.8" y="55.6">11</text>
<text x="344.7" y="55.6">9</text>
<text x="56.4" y="60.7">6</text>
<text x="65.8" y="65.5" transform="rotate(-90 65.8 65.5)">8</text>
<text x="74.2" y="60.7">7</text>
<text x="146" y="62">19</text>
<text x="223.5" y="60.7">19</text>
<text x="323.8" y="63.2">19</text>
<text x="324.4" y="60.7">1</text>
<text x="157.2" y="68.6" transform="rotate(-90 157.2 68.6)">10</text>
<text x="234.7" y="67.4" transform="rotate(-90 234.7 67.4)">10</text>
<text x="335" y="69.9" transform="rotate(-90 335 69.9)">10</text>
<text x="178.8" y="108" transform="rotate(-90 178.8 108)">16</text>
<text x="73.4" y="113.1" transform="rotate(-90 73.4 113.1)">20</text>
<text x="168.2" y="111.5">2</text>
<text x="188.5" y="111.5">4</text>
<text x="260.9" y="111.5">3</text>
<text x="281.2" y="111.5">4</text>
<text x="62.8" y="116.6">2</text>
<text x="62.8" y="119.1">4</text>
<text x="82.5" y="119.1">16</text>
<text x="82.5" y="116.6">18</text>
<text x="168.2" y="114">3</text>
<text x="168.2" y="119.1">5</text>
<text x="188.5" y="119.1">7</text>
<text x="260.9" y="119.1">1</text>
<text x="260.9" y="114">2</text>
<text x="281.2" y="114">5</text>
<text x="281.2" y="116.6">6</text>
<text x="281.2" y="119.1">7</text>
<text x="62.8" y="121.7">6</text>
<text x="62.8" y="124.2">8</text>
<text x="82.5" y="124.2">12</text>
<text x="82.5" y="121.7">14</text>
<text x="168.2" y="121.7">6</text>
<text x="62.2" y="131.8">13</text>
<text x="62.2" y="129.3">15</text>
<text x="62.2" y="126.7">17</text>
<text x="83.1" y="126.7">3</text>
<text x="83.1" y="129.3">5</text>
<text x="83.1" y="131.8">7</text>
<text x="167.6" y="129.3">10</text>
<text x="167.6" y="126.7">11</text>
<text x="188.5" y="126.7">9</text>
<text x="62.2" y="134.4">11</text>
<text x="83.1" y="134.4">9</text>
<text x="167.6" y="136.9">13</text>
<text x="167.6" y="134.4">14</text>
<text x="187.9" y="134.4">12</text>
<text x="62.2" y="142">19</text>
<text x="62.8" y="139.4">1</text>
<text x="168.2" y="142">1</text>
<text x="261.6" y="138.2">13</text>
<text x="261.6" y="140.7">14</text>
<text x="281.9" y="143.3">10</text>
<text x="281.9" y="140.7">11</text>
<text x="281.9" y="138.2">12</text>
<text x="73.4" y="148.6" transform="rotate(-90 73.4 148.6)">10</text>
<text x="167.6" y="144.5">15</text>
<text x="261.6" y="145.8">15</text>
<text x="282.5" y="145.8">9</text>
<text x="178.8" y="150.6" transform="rotate(-90 178.8 150.6)">8</text>
<text x="236" y="246.4" transform="rotate(-90 236 246.4)">16</text>
<text x="236" y="266.1" transform="rotate(-90 236 266.1)">8</text>
</g>
<g font-size="1.3" fill="#0000c2">
<text x="38.6" y="157.8">I/Oチャネル指定用の244</text>
<text x="38.6" y="159.9">他のアドレスを選択しないようにしている</text>
</g>
</svg>
